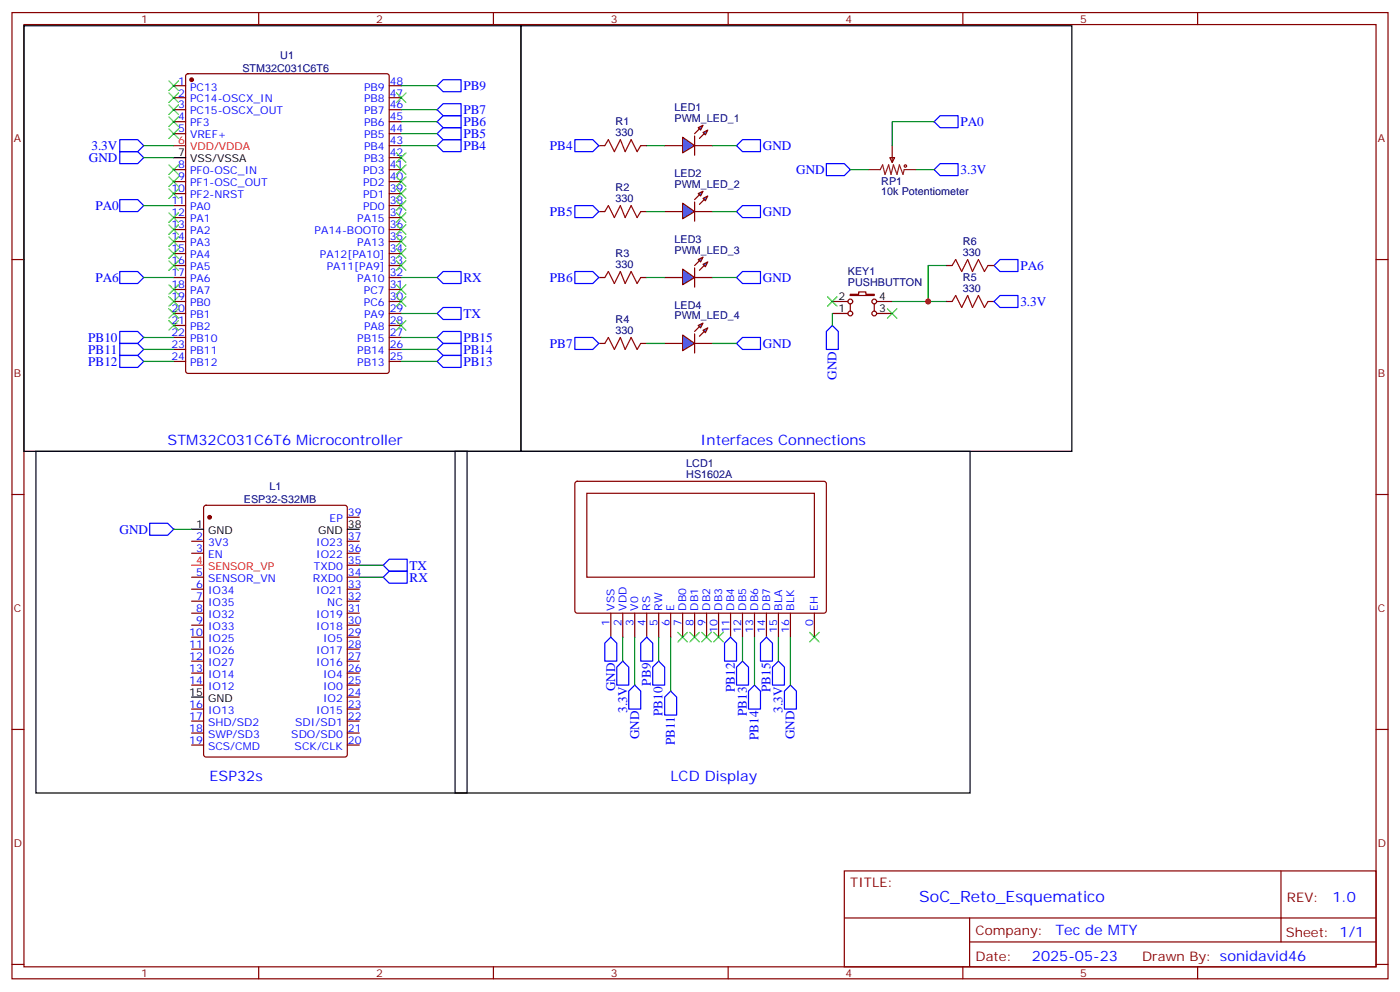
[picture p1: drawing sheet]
<svg xmlns="http://www.w3.org/2000/svg" width="412mm" height="292mm" viewBox="0 0 412 292" stroke-linecap="round" stroke-linejoin="round" font-family="sans-serif">
<g fill="none" stroke="#870000" stroke-width=".35">
<path d="M3.5 3.7h405.4v284.3h-405.4zM7.1 7.2h398.2v277.3h-398.2zM76.2 3.7v3.5M145.3 3.7v3.5M214.5 3.7v3.5M283.6 3.7v3.5M352.8 3.7v3.5M51.2 25.2h3.5M51.2 28.8h3.5M51.2 32.3h3.5M51.2 35.8h3.5M51.2 39.3h3.5"/>
<path d="M54.9 21.9l.5-.2h58.5l.5 .2 .3 .5v86.8l-.3 .5-.5 .2h-58.5l-.5-.2-.2-.5v-86.8zM114.7 25.2h3.5M114.7 28.8h3.5M114.7 32.3h3.5M114.7 35.8h3.5M114.7 39.3h3.5M51.2 49.9h3.5M51.2 53.4h3.5M51.2 57h3.5M114.7 49.9h3.5M114.7 53.4h3.5M114.7 57h3.5"/>
<path d="M114.7 46.4h3.5M114.7 42.9h3.5M195.8 42.9h5.3M204.6 42.9h5.3M3.5 76.4h3.6M51.2 60.5h3.5M51.2 64h3.5M51.2 67.6h3.5M51.2 71.1h3.5M51.2 74.6h3.5M51.2 78.1h3.5M114.7 60.5h3.5"/>
<path d="M114.7 64h3.5M114.7 67.6h3.5M114.7 71.1h3.5M114.7 74.6h3.5M114.7 78.1h3.5M405.3 76.4h3.6M51.2 81.7h3.5M51.2 85.2h3.5M51.2 88.7h3.5M51.2 92.3h3.5M51.2 95.8h3.5M51.2 99.3h3.5"/>
<path d="M114.7 81.7h3.5M114.7 85.2h3.5M114.7 88.7h3.5M114.7 92.3h3.5M114.7 95.8h3.5M114.7 99.3h3.5M51.2 102.8h3.5M51.2 106.4h3.5M114.7 102.8h3.5M114.7 106.4h3.5M3.5 145.5h3.6M405.3 145.5h3.6"/>
<path d="M3.5 214.7h3.6M405.3 214.7h3.6M248.7 256.3h156.6v28.2h-156.6zM377.3 256.3v20.9M248.7 270.1h156.5M285.6 277.2h119.6M285.6 270.1v14.2M3.5 283.8h3.6M76.2 284.5v3.5M145.3 284.5v3.5M214.5 284.5v3.5M283.6 284.5v3.5"/>
<path d="M352.8 284.5v3.5M405.3 283.8h3.6"/>
</g>
<path d="M7.1 7.6h146.4v125.2h-146.4zM51.2 46.4h3.5" fill="none" stroke="#000" stroke-width=".35"/>
<circle cx="56.4" cy="23.5" r=".53" fill="#870000" stroke="#870000" stroke-width=".35"/>
<path d="M51.2 42.9h3.5" fill="none" stroke="#f00" stroke-width=".35"/>
<g fill="#09f" stroke="#870000" stroke-width=".35">
<path d="M207.1 39l1.4-.7-.7 1.4z"/>
<path d="M205.7 37.6l1.4-.7-.7 1.4z"/>
</g>
<g fill="#870000" stroke="#870000" stroke-width=".35">
<path d="M207.4 39.3l-1.4 1.4z"/>
<path d="M204.6 39.3l1.4-1.4z"/>
</g>
<path d="M204.6 40v5.7z" fill="#f00" stroke="#870000" stroke-width=".35"/>
<path d="M201.1 40.4l3.5 2.5-3.5 2.1z" fill="#09f" stroke="#870000" stroke-width=".35"/>
<path d="M195.8 62.3h5.3M204.6 62.3h5.3" fill="none" stroke="#870000" stroke-width=".35"/>
<g fill="#09f" stroke="#870000" stroke-width=".35">
<path d="M207.1 58.4l1.4-.7-.7 1.4z"/>
<path d="M205.7 57l1.4-.7-.7 1.4z"/>
</g>
<g fill="#870000" stroke="#870000" stroke-width=".35">
<path d="M207.4 58.7l-1.4 1.4z"/>
<path d="M204.6 58.7l1.4-1.4z"/>
</g>
<path d="M204.6 59.4v5.7z" fill="#f00" stroke="#870000" stroke-width=".35"/>
<path d="M201.1 59.8l3.5 2.5-3.5 2.1z" fill="#09f" stroke="#870000" stroke-width=".35"/>
<path d="M195.8 81.7h5.3M204.6 81.7h5.3" fill="none" stroke="#870000" stroke-width=".35"/>
<g fill="#09f" stroke="#870000" stroke-width=".35">
<path d="M207.1 77.8l1.4-.7-.7 1.4z"/>
<path d="M205.7 76.4l1.4-.7-.7 1.4z"/>
</g>
<g fill="#870000" stroke="#870000" stroke-width=".35">
<path d="M206 79.6l1.4-1.5z"/>
<path d="M204.6 78.1l1.4-1.4z"/>
</g>
<path d="M204.6 78.8v5.7z" fill="#f00" stroke="#870000" stroke-width=".35"/>
<path d="M201.1 79.2l3.5 2.5-3.5 2.1z" fill="#09f" stroke="#870000" stroke-width=".35"/>
<path d="M195.8 101.1h5.3M204.6 101.1h5.3" fill="none" stroke="#870000" stroke-width=".35"/>
<g fill="#09f" stroke="#870000" stroke-width=".35">
<path d="M207.1 97.2l1.4-.7-.7 1.4z"/>
<path d="M205.7 95.8l1.4-.7-.7 1.4z"/>
</g>
<g fill="#870000" stroke="#870000" stroke-width=".35">
<path d="M206 99l1.4-1.5z"/>
<path d="M204.6 97.5l1.4-1.4z"/>
</g>
<path d="M204.6 98.2v5.7z" fill="#f00" stroke="#870000" stroke-width=".35"/>
<path d="M201.1 98.6l3.5 2.5-3.5 2.1z" fill="#09f" stroke="#870000" stroke-width=".35"/>
<g fill="none" stroke="#870000" stroke-width=".35">
<path d="M176.4 42.9h1.8M188.7 42.9h1.8M262.1 46.4h1.4l-.7 1.4zM262.8 42.9v4.9M176.4 62.3h1.8M188.7 62.3h1.8M278.7 78.1h1.8M291 78.1h1.8M176.4 81.7h1.8M188.7 81.7h1.8M245.2 92.3h4.6M245.2 88.7h4.6"/>
<path d="M250.5 86.6h2.4v-.7h2.2v.7h2.4v.4h-7zM250.5 89.4v2.1M257.5 89.4v2.1M258.2 92.3h4.6M258.2 88.7h4.6M278.7 88.7h1.8M291 88.7h1.8M176.4 101.1h1.8M188.7 101.1h1.8M56.4 159.3h3.6M60.2 148.9l.5-.2h40.9l.7 .4v73l-.5 .6-41.1 .1-.7-.5v-72.9zM102.3 159.3h3.5"/>
<path d="M102.3 152.2h3.5M169.6 141.8l.4-.2 73 .1 .4 .6v37.7l-.7 .4h-72.9l-.5-.7v-37.4zM172.9 145.2h67v24.7h-67zM56.4 162.8h3.6M56.4 169.9h3.6M56.4 173.4h3.6M56.4 176.9h3.6M102.3 162.8h3.5M102.3 169.9h3.5M102.3 173.4h3.5M102.3 176.9h3.5M102.3 166.3h3.5"/>
<path d="M56.4 180.4h3.6M56.4 184h3.6M56.4 187.5h3.6M56.4 191h3.6M56.4 194.6h3.6M56.4 198.1h3.6M102.3 180.4h3.5M102.3 184h3.5M102.3 187.5h3.5M102.3 191h3.5M102.3 194.6h3.5M102.3 198.1h3.5"/>
<path d="M179.9 180.4v7.1M183.4 180.4v7.1M187 180.4v7.1M190.5 180.4v7.1M194 180.4v7.1M197.6 180.4v7.1M201.1 180.4v7.1M204.6 180.4v7.1M208.1 180.4v7.1M211.7 180.4v7.1M215.2 180.4v7.1M218.7 180.4v7.1"/>
<path d="M222.2 180.4v7.1M225.8 180.4v7.1M229.3 180.4v7.1M232.8 180.4v7.1M239.9 180.4v7.1M56.4 201.6h3.6M56.4 208.7h3.6M56.4 212.2h3.6M56.4 215.7h3.6M56.4 219.3h3.6M102.3 201.6h3.5M102.3 208.7h3.5"/>
<path d="M102.3 212.2h3.5M102.3 215.7h3.5M102.3 219.3h3.5M102.3 205.1h3.5"/>
<circle cx="250.5" cy="88.7" r=".71"/>
<circle cx="250.5" cy="92.3" r=".71"/>
<circle cx="257.5" cy="88.7" r=".71"/>
<circle cx="257.5" cy="92.3" r=".71"/>
</g>
<g fill="none" stroke="#a10000" stroke-width=".35">
<path d="M178.2 42.9l1-1.8 1.8 3.5 1.7-3.5 1.4 3.5 1.8-3.5 1.8 3.5 1-1.7M178.2 62.3l1-1.8 1.8 3.5 1.7-3.5 1.4 3.5 1.8-3.5 1.8 3.5 1-1.7M280.5 78.1l1-1.7 1.8 3.5 1.7-3.5 1.5 3.5 1.7-3.5 1.8 3.5 1-1.8M178.2 81.7l1-1.8 1.8 3.5 1.7-3.5 1.4 3.5 1.8-3.5 1.8 3.5 1-1.7M280.5 88.7l1-1.7 1.8 3.5 1.7-3.5 1.5 3.5 1.7-3.5 1.8 3.5 1-1.8M178.2 101.1l1-1.8 1.8 3.5 1.7-3.5 1.4 3.5 1.8-3.5 1.8 3.5 1-1.7"/>
<circle cx="266.7" cy="48.9" r=".35"/>
</g>
<path d="M255.8 49.9h3.5l.7-1.4 .7 2.8 1.1-2.8 .7 2.8 .7-2.8 1 2.8 .7-2.8 1.1 2.8 .3-1.4h3.6" fill="none" stroke="#8c2424" stroke-width=".35"/>
<g fill="none" stroke="#00f" stroke-width=".35">
<path d="M128.8 39.3l1.7-1.7h5.3v3.5h-5.3zM128.8 32.3l1.7-1.8h5.3v3.5h-5.3zM128.8 25.2l1.7-1.7h5.3v3.5h-5.3zM130.5 34h5.3v3.6h-5.3l-1.7-1.8zM275.2 35.8l1.7-1.8h5.3v3.6h-5.3zM35.3 44.6h5.3l1.7 1.8-1.7 1.8h-5.3zM35.3 41.1h5.3l1.7 1.8-1.7 1.7h-5.3zM35.3 58.7h5.3l1.7 1.8-1.7 1.8h-5.3zM130.5 41.1h5.3v3.5h-5.3l-1.7-1.7zM169.3 41.1h5.3l1.8 1.8-1.8 1.7h-5.3zM217 42.9l1.7-1.8h5.3v3.5h-5.3zM243.4 48.2h5.3l1.8 1.7-1.8 1.8h-5.3z"/>
<path d="M275.2 49.9l1.7-1.7h5.3v3.5h-5.3zM35.3 79.9h5.3l1.7 1.8-1.7 1.7h-5.3zM169.3 60.5h5.3l1.8 1.8-1.8 1.7h-5.3zM169.3 79.9h5.3l1.8 1.8-1.8 1.7h-5.3zM217 62.3l1.7-1.8h5.3v3.5h-5.3zM292.8 78.1l1.8-1.7h5.3v3.5h-5.3zM35.3 97.5h5.3l1.7 1.8-1.7 1.8h-5.3zM128.8 92.3l1.7-1.8h5.3v3.5h-5.3zM128.8 81.7l1.7-1.8h5.3v3.5h-5.3zM128.8 99.3l1.7-1.8h5.3v3.6h-5.3zM169.3 99.3h5.3l1.8 1.8-1.8 1.7h-5.3zM217 81.7l1.7-1.8h5.3v3.5h-5.3z"/>
<path d="M245.2 95.8l1.7 1.7v5.3h-3.5v-5.3zM294.6 87h5.3v3.5h-5.3l-1.8-1.8zM35.3 101.1h5.3l1.7 1.7-1.7 1.8h-5.3zM35.3 104.6h5.3l1.7 1.8-1.7 1.7h-5.3zM128.8 106.4l1.7-1.8h5.3v3.5h-5.3zM128.8 102.8l1.7-1.7h5.3v3.5h-5.3zM217 101.1l1.7-1.8h5.3v3.5h-5.3zM44.1 154h5.3l1.8 1.8-1.8 1.7h-5.3zM112.9 169.9l1.8-1.8h5.2v3.5h-5.2zM112.9 166.3l1.8-1.7h5.2v3.5h-5.2zM179.9 187.5l1.8 1.8v5.3h-3.5v-5.3zM183.4 194.6l1.8 1.7v5.3h-3.5v-5.3z"/>
<path d="M190.5 187.5l1.8 1.8v5.3h-3.6v-5.3zM194 194.6l1.8 1.7v5.3h-3.5v-5.3zM215.2 187.5l1.8 1.8v5.3h-3.6v-5.3zM218.7 194.6l1.8 1.7v5.3h-3.5v-5.3zM225.8 187.5l1.7 1.8v5.3h-3.5v-5.3zM229.3 194.6l1.8 1.7v5.3h-3.6v-5.3zM187 201.6l1.7 1.8v5.3h-3.5v-5.3zM197.6 203.4l1.7 1.7v5.3h-3.5v-5.3zM222.2 201.6l1.8 1.8v5.3h-3.5v-5.3zM232.8 201.6l1.8 1.8v5.3h-3.5v-5.3z"/>
</g>
<g fill="none" stroke="#008700" stroke-width=".35">
<path d="M118.2 39.3h10.6M118.2 35.8h10.6M118.2 32.3h10.6M118.2 25.2h10.6M275.2 35.8h-12.4v7.1M42.3 42.9h8.9M42.3 46.4h8.9M118.2 42.9h10.6M190.5 42.9h5.3M209.9 42.9h7.1M250.5 49.9h5.3M269.9 49.9h5.3"/>
<path d="M42.3 60.5h8.9M190.5 62.3h5.3M209.9 62.3h7.1M278.7 78.1h-5.3v10.6M42.3 81.7h8.9M42.3 99.3h8.9M118.2 81.7h10.6M118.2 92.3h10.6M118.2 99.3h10.6M190.5 81.7h5.3M209.9 81.7h7.1M245.2 92.3v3.5"/>
<path d="M262.8 88.7h15.9M42.3 102.8h8.9M42.3 106.4h8.9M118.2 102.8h10.6M118.2 106.4h10.6M190.5 101.1h5.3M209.9 101.1h7.1M51.2 155.8h5.2M105.8 166.3h7.1M105.8 169.9h7.1M183.4 187.5v7.1M187 187.5v14.1"/>
<path d="M194 187.5v7.1M197.6 187.5v15.9M218.7 187.5v7.1M222.2 187.5v14.1M229.3 187.5v7.1M232.8 187.5v14.1"/>
</g>
<g fill="none" stroke="#3c3" stroke-width=".35">
<path d="M49.7 37.9l2.9 2.8M49.7 34.4l2.9 2.8M49.7 30.9l2.9 2.8M49.7 27.3l2.9 2.9M49.7 23.8l2.9 2.8M52.6 37.9l-2.9 2.8M52.6 34.4l-2.9 2.8M52.6 30.9l-2.9 2.8M52.6 27.3l-2.9 2.9M52.6 23.8l-2.9 2.8M116.8 27.3l2.8 2.9M119.6 27.3l-2.8 2.9"/>
<path d="M49.7 55.6l2.9 2.8M49.7 52l2.9 2.9M49.7 48.5l2.9 2.8M52.6 55.6l-2.9 2.8M52.6 52l-2.9 2.9M52.6 48.5l-2.9 2.8M116.8 45l2.8 2.8M116.8 48.5l2.8 2.8M116.8 52l2.8 2.9M116.8 55.6l2.8 2.8M116.8 59.1l2.8 2.8M119.6 45l-2.8 2.8"/>
<path d="M119.6 48.5l-2.8 2.8M119.6 52l-2.8 2.9M119.6 55.6l-2.8 2.8M119.6 59.1l-2.8 2.8M49.7 76.7l2.9 2.9M49.7 73.2l2.9 2.8M49.7 69.7l2.9 2.8M49.7 66.1l2.9 2.9M49.7 62.6l2.9 2.8M52.6 76.7l-2.9 2.9M52.6 73.2l-2.9 2.8M52.6 69.7l-2.9 2.8"/>
<path d="M52.6 66.1l-2.9 2.9M52.6 62.6l-2.9 2.8M116.8 62.6l2.8 2.8M116.8 66.1l2.8 2.9M116.8 69.7l2.8 2.8M116.8 73.2l2.8 2.8M116.8 76.7l2.8 2.9M119.6 62.6l-2.8 2.8M119.6 66.1l-2.8 2.9M119.6 69.7l-2.8 2.8M119.6 73.2l-2.8 2.8M119.6 76.7l-2.8 2.9"/>
<path d="M49.7 94.4l2.9 2.8M49.7 90.8l2.9 2.9M49.7 87.3l2.9 2.8M49.7 83.8l2.9 2.8M52.6 94.4l-2.9 2.8M52.6 90.8l-2.9 2.9M52.6 87.3l-2.9 2.8M52.6 83.8l-2.9 2.8M116.8 83.8l2.8 2.8M116.8 87.3l2.8 2.8M116.8 94.4l2.8 2.8M119.6 83.8l-2.8 2.8"/>
<path d="M119.6 87.3l-2.8 2.8M119.6 94.4l-2.8 2.8M243.8 87.3l2.8 2.8M246.6 87.3l-2.8 2.8M261.4 90.8l2.8 2.9M264.2 90.8l-2.8 2.9M199.7 186.1l2.8 2.8M202.5 186.1l-2.8 2.8M203.2 186.1l2.8 2.8M206 186.1l-2.8 2.8M206.7 186.1l2.8 2.8M209.5 186.1l-2.8 2.8"/>
<path d="M210.3 186.1l2.8 2.8M213.1 186.1l-2.8 2.8M238.5 186.1l2.8 2.8M241.3 186.1l-2.8 2.8"/>
</g>
<path d="M153.5 7.6h162.2v125.2h-162.2zM10.6 132.8h127v100.6h-127zM134.1 132.8h151.7v100.6h-151.7zM56.4 155.8h3.6M102.3 155.8h3.5M56.4 205.1h3.6" fill="none" stroke="#000" stroke-width=".35"/>
<circle cx="61.7" cy="152.2" r=".53" fill="#870000" stroke="#870000" stroke-width=".35"/>
<path d="M56.4 166.3h3.6" fill="none" stroke="#f00" stroke-width=".35"/>
<circle cx="273.4" cy="88.7" r=".88" fill="#c00"/>
<text font-size="4.6" fill="#00f" x="270.8" y="265.3">SoC_Reto_Esquematico</text>
<g font-size="4.2" fill="#00f">
<text x="49.4" y="131.1">STM32C031C6T6 Microcontroller</text>
<text x="206.4" y="131.1">Interfaces Connections</text>
<text x="61.7" y="229.8">ESP32s</text>
<text x="197.6" y="229.8">LCD Display</text>
<text x="392.5" y="265.6">1.0</text>
<text x="310.9" y="275.1">Tec de MTY</text>
<text x="304" y="282.9">2025-05-23</text>
</g>
<g font-size="3.9" fill="#00f">
<text x="136.5" y="26.5">PB9</text>
<text x="136.5" y="33.5">PB7</text>
<text x="136.5" y="40.6">PB5</text>
<text x="136.5" y="37.1">PB6</text>
<text x="282.9" y="37.1">PA0</text>
<text x="26.2" y="47.7">GND</text>
<text x="26.9" y="44.1">3.3V</text>
<text x="136.5" y="44.1">PB4</text>
<text x="162" y="44.1">PB4</text>
<text x="224.7" y="44.2">GND</text>
<text x="234.6" y="51.2">GND</text>
<text x="282.9" y="51.2">3.3V</text>
<text x="28.1" y="61.8">PA0</text>
<text x="162" y="63.5">PB5</text>
<text x="224.7" y="63.6">GND</text>
<text x="28.1" y="82.9">PA6</text>
<text x="136.5" y="83">RX</text>
<text x="162" y="82.9">PB6</text>
<text x="224.7" y="83">GND</text>
<text x="300.6" y="79.4">PA6</text>
<text x="300.6" y="90">3.3V</text>
<text x="136.5" y="93.6">TX</text>
<text x="26" y="100.6">PB10</text>
<text x="136.5" y="100.6">PB15</text>
<text x="26" y="104.1">PB11</text>
<text x="26" y="107.6">PB12</text>
<text x="136.5" y="107.7">PB13</text>
<text x="136.5" y="104.2">PB14</text>
<text x="162" y="102.3">PB7</text>
<text x="224.7" y="102.4">GND</text>
<text x="246.4" y="111.7" transform="rotate(-90 246.4 111.7)">GND</text>
<text x="35.2" y="157.1">GND</text>
<text x="120.6" y="167.7">TX</text>
<text x="120.6" y="171.2">RX</text>
<text x="181.2" y="203.4" transform="rotate(-90 181.2 203.4)">GND</text>
<text x="191.8" y="201.8" transform="rotate(-90 191.8 201.8)">PB9</text>
<text x="216.4" y="203.6" transform="rotate(-90 216.4 203.6)">PB12</text>
<text x="227" y="203.6" transform="rotate(-90 227 203.6)">PB15</text>
<text x="184.7" y="209.7" transform="rotate(-90 184.7 209.7)">3.3V</text>
<text x="230.5" y="209.7" transform="rotate(-90 230.5 209.7)">3.3V</text>
<text x="195.2" y="210.7" transform="rotate(-90 195.2 210.7)">PB10</text>
<text x="219.9" y="210.7" transform="rotate(-90 219.9 210.7)">PB13</text>
<text x="188.2" y="217.5" transform="rotate(-90 188.2 217.5)">GND</text>
<text x="198.8" y="219.4" transform="rotate(-90 198.8 219.4)">PB11</text>
<text x="223.5" y="217.7" transform="rotate(-90 223.5 217.7)">PB14</text>
<text x="234.1" y="217.5" transform="rotate(-90 234.1 217.5)">GND</text>
</g>
<g font-size="3.9" fill="#800">
<text x="250.5" y="260.9">TITLE:</text>
<text x="379.1" y="265.6">REV:</text>
<text x="287.4" y="275.1">Company:</text>
<text x="378.7" y="275.7">Sheet: 1/1</text>
<text x="287.4" y="282.8">Date:</text>
<text x="336.4" y="282.8">Drawn By: sonidavid46</text>
</g>
<g font-size="3.2" fill="#800">
<text x="41.6" y="6.7">1</text>
<text x="110.8" y="6.7">2</text>
<text x="179.9" y="6.7">3</text>
<text x="249.1" y="6.7">4</text>
<text x="318.2" y="6.7">5</text>
<text x="4.1" y="41.8">A</text>
<text x="405.9" y="41.8">A</text>
<text x="4.1" y="110.9">B</text>
<text x="405.9" y="110.9">B</text>
<text x="4.1" y="180.1">C</text>
<text x="405.9" y="180.1">C</text>
<text x="4.1" y="249.2">D</text>
<text x="405.9" y="249.2">D</text>
<text x="41.6" y="287.5">1</text>
<text x="110.8" y="287.5">2</text>
<text x="179.9" y="287.5">3</text>
<text x="249.1" y="287.5">4</text>
<text x="318.2" y="287.5">5</text>
</g>
<g font-size="3.2" fill="#000080">
<text x="82.5" y="17.3">U1</text>
<text x="71.4" y="21.1">STM32C031C6T6</text>
<text x="198.7" y="35.8">PWM_LED_1</text>
<text x="198.7" y="32.7">LED1</text>
<text x="181.3" y="40">330</text>
<text x="181.3" y="36.9">R1</text>
<text x="198.7" y="52.1">LED2</text>
<text x="181.3" y="59.4">330</text>
<text x="181.3" y="56.3">R2</text>
<text x="198.7" y="55.2">PWM_LED_2</text>
<text x="259.6" y="57.5">10k Potentiometer</text>
<text x="259.6" y="54.4">RP1</text>
<text x="198.7" y="71.5">LED3</text>
<text x="181.3" y="75.7">R3</text>
<text x="198.7" y="74.6">PWM_LED_3</text>
<text x="283.6" y="75.3">330</text>
<text x="283.6" y="72.1">R6</text>
<text x="181.3" y="78.8">330</text>
<text x="249.8" y="80.8">KEY1</text>
<text x="283.6" y="82.7">R5</text>
<text x="249.8" y="84">PUSHBUTTON</text>
<text x="283.6" y="85.9">330</text>
<text x="181.3" y="95.1">R4</text>
<text x="198.7" y="94">PWM_LED_4</text>
<text x="198.7" y="90.9">LED4</text>
<text x="181.3" y="98.2">330</text>
<text x="202.1" y="137.4">LCD1</text>
<text x="202.1" y="140.6">HS1602A</text>
<text x="71.8" y="148.1">ESP32-S32MB</text>
<text x="79.3" y="144.3">L1</text>
</g>
<g font-size="3.2" fill="#00f">
<text x="52.5" y="24.9">1</text>
<text x="52.5" y="28.4">2</text>
<text x="56" y="26.6">PC13</text>
<text x="107.2" y="26.6">PB9</text>
<text x="114.8" y="28.4">47</text>
<text x="114.8" y="24.9">48</text>
<text x="52.5" y="31.9">3</text>
<text x="52.5" y="35.5">4</text>
<text x="56" y="30.2">PC14-OSCX_IN</text>
<text x="56" y="33.7">PC15-OSCX_OUT</text>
<text x="107.2" y="33.7">PB7</text>
<text x="107.2" y="30.2">PB8</text>
<text x="114.8" y="35.5">45</text>
<text x="114.8" y="31.9">46</text>
<text x="52.5" y="39">5</text>
<text x="56" y="37.2">PF3</text>
<text x="56" y="40.7">VREF+</text>
<text x="107.2" y="40.7">PB5</text>
<text x="107.2" y="37.2">PB6</text>
<text x="114.8" y="39">44</text>
<text x="107.2" y="47.8">PB3</text>
<text x="107.2" y="44.3">PB4</text>
<text x="114.8" y="46">42</text>
<text x="114.8" y="42.5">43</text>
<text x="52.5" y="49.6">8</text>
<text x="52.5" y="53.1">9</text>
<text x="56" y="51.3">PF0-OSC_IN</text>
<text x="107" y="51.3">PD3</text>
<text x="114.8" y="53.1">40</text>
<text x="114.8" y="49.6">41</text>
<text x="50.5" y="56.6">10</text>
<text x="56" y="54.9">PF1-OSC_OUT</text>
<text x="56" y="58.4">PF2-NRST</text>
<text x="107" y="58.4">PD1</text>
<text x="107" y="54.9">PD2</text>
<text x="114.8" y="56.6">39</text>
<text x="50.5" y="60.1">11</text>
<text x="50.5" y="63.7">12</text>
<text x="56" y="61.9">PA0</text>
<text x="56" y="65.4">PA1</text>
<text x="105.2" y="65.4">PA15</text>
<text x="107" y="61.9">PD0</text>
<text x="114.8" y="63.7">37</text>
<text x="114.8" y="60.1">38</text>
<text x="50.5" y="67.2">13</text>
<text x="50.5" y="70.7">14</text>
<text x="56" y="69">PA2</text>
<text x="92.6" y="69">PA14-BOOT0</text>
<text x="114.8" y="70.7">35</text>
<text x="114.8" y="67.2">36</text>
<text x="50.5" y="74.3">15</text>
<text x="50.5" y="77.8">16</text>
<text x="56" y="72.5">PA3</text>
<text x="56" y="76">PA4</text>
<text x="94.2" y="76">PA12[PA10]</text>
<text x="105.2" y="72.5">PA13</text>
<text x="114.8" y="77.8">33</text>
<text x="114.8" y="74.3">34</text>
<text x="50.5" y="81.3">17</text>
<text x="56" y="79.6">PA5</text>
<text x="56" y="83.1">PA6</text>
<text x="96.3" y="79.6">PA11[PA9]</text>
<text x="105.2" y="83.1">PA10</text>
<text x="114.8" y="81.3">32</text>
<text x="50.5" y="84.8">18</text>
<text x="50.5" y="88.4">19</text>
<text x="56" y="86.6">PA7</text>
<text x="107.2" y="86.6">PC7</text>
<text x="114.8" y="88.4">30</text>
<text x="114.8" y="84.8">31</text>
<text x="50.5" y="91.9">20</text>
<text x="50.5" y="95.4">21</text>
<text x="56" y="90.1">PB0</text>
<text x="56" y="93.7">PB1</text>
<text x="107.2" y="90.1">PC6</text>
<text x="107.2" y="93.7">PA9</text>
<text x="114.8" y="95.4">28</text>
<text x="114.8" y="91.9">29</text>
<text x="50.5" y="99">22</text>
<text x="56" y="97.2">PB2</text>
<text x="56" y="100.7">PB10</text>
<text x="105.2" y="100.7">PB15</text>
<text x="107.2" y="97.2">PA8</text>
<text x="114.8" y="99">27</text>
<text x="50.5" y="102.5">23</text>
<text x="50.5" y="106">24</text>
<text x="56" y="104.2">PB11</text>
<text x="56" y="107.8">PB12</text>
<text x="105.2" y="107.8">PB13</text>
<text x="105.2" y="104.2">PB14</text>
<text x="114.8" y="106">25</text>
<text x="114.8" y="102.5">26</text>
<text x="97.1" y="153.6">EP</text>
<text x="102.5" y="151.9">39</text>
<text x="57.8" y="158.9">2</text>
<text x="61.3" y="160.7">3V3</text>
<text x="93.1" y="160.7">IO23</text>
<text x="102.5" y="158.9">37</text>
<text x="57.8" y="162.5">3</text>
<text x="61.3" y="164.2">EN</text>
<text x="92.4" y="167.7">TXD0</text>
<text x="93.1" y="164.2">IO22</text>
<text x="102.5" y="166">35</text>
<text x="102.5" y="162.5">36</text>
<text x="57.8" y="169.5">5</text>
<text x="57.8" y="173">6</text>
<text x="61.3" y="171.3">SENSOR_VN</text>
<text x="92.2" y="171.3">RXD0</text>
<text x="102.5" y="173">33</text>
<text x="102.5" y="169.5">34</text>
<text x="57.8" y="176.6">7</text>
<text x="61.3" y="174.8">IO34</text>
<text x="61.3" y="178.3">IO35</text>
<text x="93.1" y="174.8">IO21</text>
<text x="96.4" y="178.3">NC</text>
<text x="102.5" y="176.6">32</text>
<text x="181" y="179.7" transform="rotate(-90 181 179.7)">VSS</text>
<text x="184.5" y="179.7" transform="rotate(-90 184.5 179.7)">VDD</text>
<text x="188" y="179.7" transform="rotate(-90 188 179.7)">V0</text>
<text x="191.6" y="179.7" transform="rotate(-90 191.6 179.7)">RS</text>
<text x="195.1" y="179.7" transform="rotate(-90 195.1 179.7)">RW</text>
<text x="198.6" y="179.7" transform="rotate(-90 198.6 179.7)">E</text>
<text x="202.1" y="179.7" transform="rotate(-90 202.1 179.7)">DB0</text>
<text x="205.7" y="179.7" transform="rotate(-90 205.7 179.7)">DB1</text>
<text x="209.2" y="179.7" transform="rotate(-90 209.2 179.7)">DB2</text>
<text x="212.7" y="179.7" transform="rotate(-90 212.7 179.7)">DB3</text>
<text x="216.3" y="179.7" transform="rotate(-90 216.3 179.7)">DB4</text>
<text x="219.8" y="179.7" transform="rotate(-90 219.8 179.7)">DB5</text>
<text x="223.3" y="179.7" transform="rotate(-90 223.3 179.7)">DB6</text>
<text x="226.8" y="179.7" transform="rotate(-90 226.8 179.7)">DB7</text>
<text x="230.4" y="179.7" transform="rotate(-90 230.4 179.7)">BLA</text>
<text x="233.9" y="179.7" transform="rotate(-90 233.9 179.7)">BLK</text>
<text x="240.9" y="179.7" transform="rotate(-90 240.9 179.7)">EH</text>
<text x="57.8" y="180.1">8</text>
<text x="57.8" y="183.6">9</text>
<text x="61.3" y="181.9">IO32</text>
<text x="61.3" y="185.4">IO33</text>
<text x="93.1" y="185.4">IO18</text>
<text x="93.1" y="181.9">IO19</text>
<text x="102.5" y="183.6">30</text>
<text x="102.5" y="180.1">31</text>
<text x="179.6" y="184.2" transform="rotate(-90 179.6 184.2)">1</text>
<text x="183.1" y="184.2" transform="rotate(-90 183.1 184.2)">2</text>
<text x="186.6" y="184.2" transform="rotate(-90 186.6 184.2)">3</text>
<text x="190.1" y="184.2" transform="rotate(-90 190.1 184.2)">4</text>
<text x="193.7" y="184.2" transform="rotate(-90 193.7 184.2)">5</text>
<text x="197.2" y="184.2" transform="rotate(-90 197.2 184.2)">6</text>
<text x="200.7" y="184.2" transform="rotate(-90 200.7 184.2)">7</text>
<text x="204.3" y="184.2" transform="rotate(-90 204.3 184.2)">8</text>
<text x="207.8" y="184.2" transform="rotate(-90 207.8 184.2)">9</text>
<text x="239.5" y="184.2" transform="rotate(-90 239.5 184.2)">0</text>
<text x="55.8" y="187.1">10</text>
<text x="55.8" y="190.7">11</text>
<text x="61.3" y="188.9">IO25</text>
<text x="95.2" y="188.9">IO5</text>
<text x="102.5" y="190.7">28</text>
<text x="102.5" y="187.1">29</text>
<text x="211.3" y="186.2" transform="rotate(-90 211.3 186.2)">10</text>
<text x="214.8" y="186.2" transform="rotate(-90 214.8 186.2)">11</text>
<text x="218.4" y="186.2" transform="rotate(-90 218.4 186.2)">12</text>
<text x="221.9" y="186.2" transform="rotate(-90 221.9 186.2)">13</text>
<text x="225.4" y="186.2" transform="rotate(-90 225.4 186.2)">14</text>
<text x="229" y="186.2" transform="rotate(-90 229 186.2)">15</text>
<text x="232.5" y="186.2" transform="rotate(-90 232.5 186.2)">16</text>
<text x="55.8" y="194.2">12</text>
<text x="55.8" y="197.7">13</text>
<text x="61.3" y="192.4">IO26</text>
<text x="61.3" y="196">IO27</text>
<text x="93.1" y="196">IO16</text>
<text x="93.1" y="192.4">IO17</text>
<text x="102.5" y="197.7">26</text>
<text x="102.5" y="194.2">27</text>
<text x="55.8" y="201.3">14</text>
<text x="61.3" y="199.5">IO14</text>
<text x="61.3" y="203">IO12</text>
<text x="95.2" y="203">IO0</text>
<text x="95.2" y="199.5">IO4</text>
<text x="102.5" y="201.3">25</text>
<text x="55.8" y="208.3">16</text>
<text x="95.2" y="206.6">IO2</text>
<text x="102.5" y="208.3">23</text>
<text x="102.5" y="204.8">24</text>
<text x="55.8" y="211.8">17</text>
<text x="55.8" y="215.4">18</text>
<text x="61.3" y="210.1">IO13</text>
<text x="61.3" y="213.6">SHD/SD2</text>
<text x="87" y="213.6">SDI/SD1</text>
<text x="93.1" y="210.1">IO15</text>
<text x="102.5" y="215.4">21</text>
<text x="102.5" y="211.8">22</text>
<text x="55.8" y="218.9">19</text>
<text x="61.3" y="217.1">SWP/SD3</text>
<text x="61.3" y="220.7">SCS/CMD</text>
<text x="85.8" y="217.1">SDO/SD0</text>
<text x="86.8" y="220.7">SCK/CLK</text>
<text x="102.5" y="218.9">20</text>
</g>
<g font-size="3.2" fill="#f00">
<text x="52.5" y="42.5">6</text>
<text x="56" y="44.3">VDD/VDDA</text>
<text x="57.8" y="166">4</text>
<text x="61.3" y="167.7">SENSOR_VP</text>
</g>
<g font-size="3.2">
<text x="52.5" y="46">7</text>
<text x="56" y="47.8">VSS/VSSA</text>
<text x="247" y="88.4">2</text>
<text x="258.9" y="88.4">4</text>
<text x="247" y="91.9">1</text>
<text x="258.9" y="91.9">3</text>
<text x="57.8" y="155.4">1</text>
<text x="102.5" y="155.4">38</text>
<text x="61.3" y="157.2">GND</text>
<text x="93.7" y="157.2">GND</text>
<text x="55.8" y="204.8">15</text>
<text x="61.3" y="206.6">GND</text>
</g>
</svg>
